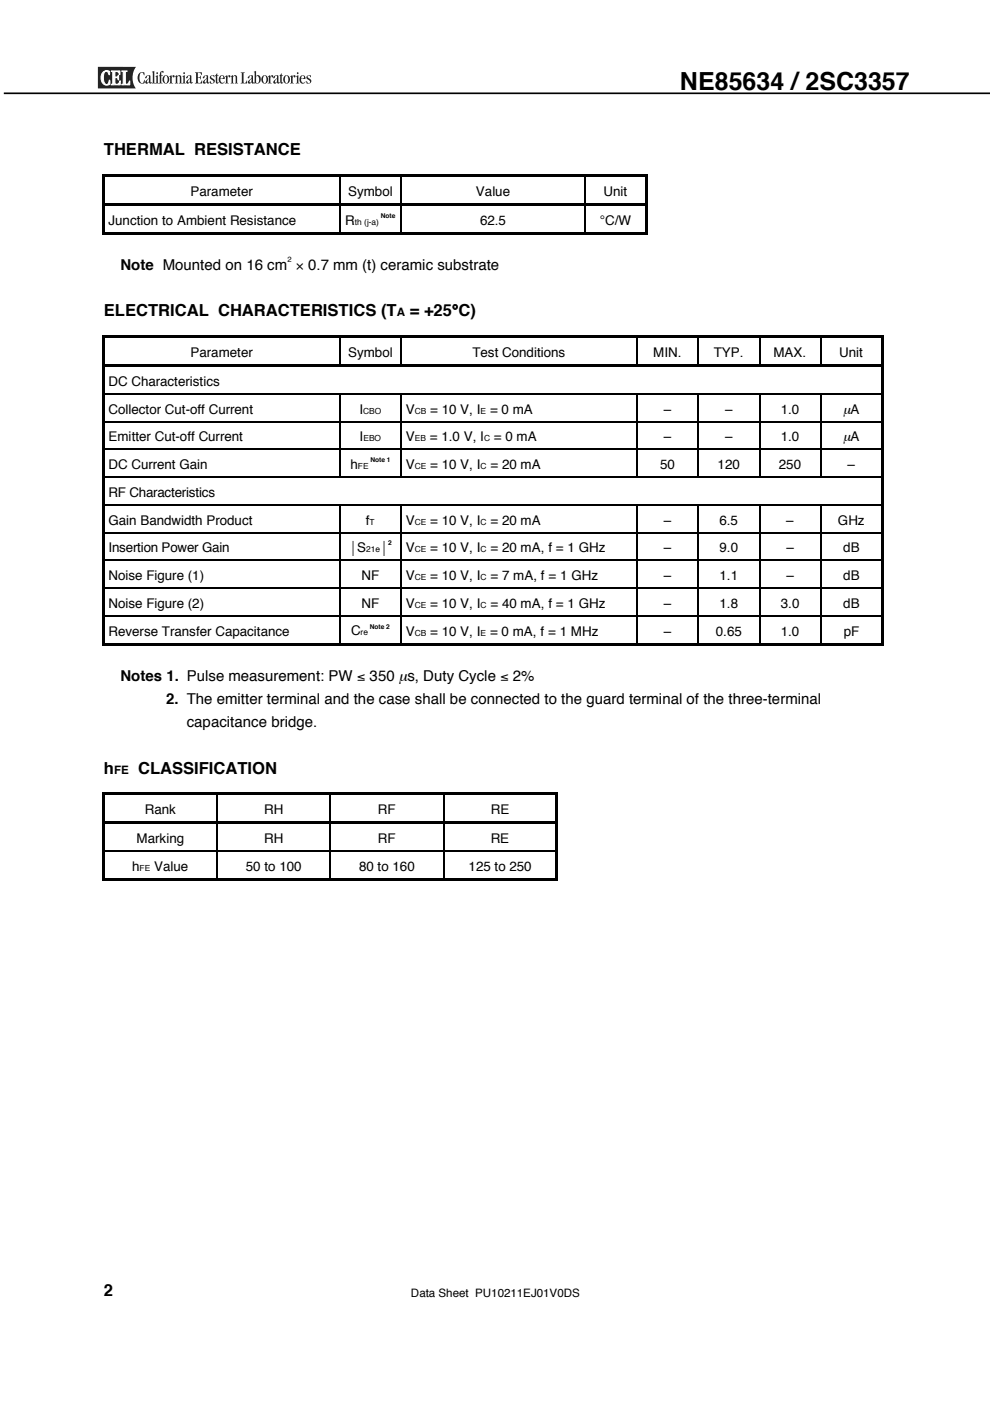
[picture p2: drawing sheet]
<svg xmlns="http://www.w3.org/2000/svg" width="210mm" height="297mm" viewBox="0 0 210 297" stroke-linecap="round" stroke-linejoin="round" font-family="sans-serif">
<!-- layer: Layer 1 -->
<path d="M.8 19.8h209.1" fill="none" stroke="#000" stroke-width=".35"/>
<g fill="#000">
<path d="M21.8 36.9h.5v.6h-.5zM21.8 36.9h.5v.5h-.5zM22.3 36.9h49.6v.5h-49.6zM71.9 37.4l.3 .1zM71.9 36.9h.5v.5h-.5zM72.4 36.9h12.5v.5h-12.5zM84.9 37.4l.2 .1zM84.9 36.9h.5v.5h-.5zM85.4 36.9h38.5v.5h-38.5zM123.9 37.4l.3 .1zM123.9 36.9h.5v.5h-.5zM124.4 36.9h12.4v.5h-12.4z"/>
<path d="M136.8 36.9h.5v.6h-.5zM136.8 36.9h.5v.5h-.5zM21.8 37.5h.5v5.6h-.5zM21.8 43.1h.5v.5h-.5zM21.8 43.6h.5v5.7h-.5zM21.8 49.3h.5v.5h-.5zM22.3 43.1h49.6v.5h-49.6zM22.3 49.3h49.6v.5h-49.6zM71.9 43.6h.3zM71.9 43.1h.5v.5h-.5zM71.9 49.3h.5v.5h-.5zM72.4 43.1h12.5v.5h-12.5z"/>
<path d="M72.4 49.3h12.5v.5h-12.5zM84.9 43.6h.2zM84.9 43.1h.5v.5h-.5zM84.9 49.3h.5v.5h-.5zM85.4 43.1h38.5v.5h-38.5zM85.4 49.3h38.5v.5h-38.5zM123.9 43.6h.3zM123.9 43.1h.5v.5h-.5zM123.9 49.3h.5v.5h-.5zM124.4 43.1h12.4v.5h-12.4zM124.4 49.3h12.4v.5h-12.4zM136.8 37.5h.5v5.6h-.5z"/>
<path d="M136.8 43.1h.5v.5h-.5zM136.8 43.6h.5v5.7h-.5zM136.8 49.3h.5v.5h-.5zM21.8 71h.5v.6h-.5zM21.8 71h.5v.5h-.5zM21.8 71.6h.5v5.6h-.5zM21.8 77.2h.5v.6h-.5zM22.3 71h49.6v.5h-49.6zM22.3 77.2h49.6v.5h-49.6zM71.9 71.5l.3 .1zM71.9 71h.5v.5h-.5zM71.9 77.2h.5v.5h-.5z"/>
<path d="M72.4 71h12.5v.5h-12.5zM72.4 77.2h12.5v.5h-12.5zM84.9 71.5l.2 .1zM84.9 71h.5v.5h-.5zM84.9 77.2h.5v.5h-.5zM85.4 71h49.5v.5h-49.5zM85.4 77.2h49.5v.5h-49.5zM134.9 71.5l.3 .1zM134.9 71h.5v.5h-.5zM134.9 77.2h.5v.5h-.5zM135.4 71h12.5v.5h-12.5zM135.4 77.2h12.5v.5h-12.5z"/>
<path d="M147.9 71.5l.3 .1zM147.9 71h.5v.5h-.5zM147.9 77.2h.5v.5h-.5zM148.4 71h12.5v.5h-12.5zM148.4 77.2h12.5v.5h-12.5zM160.9 71.5l.3 .1zM160.9 71h.5v.5h-.5zM160.9 77.2h.5v.5h-.5zM161.4 71h12.5v.5h-12.5zM161.4 77.2h12.5v.5h-12.5zM173.9 71.5l.3 .1zM173.9 71h.5v.5h-.5z"/>
<path d="M173.9 77.2h.5v.5h-.5zM174.4 71h12.4v.5h-12.4zM174.4 77.2h12.4v.5h-12.4zM186.8 71h.5v.6h-.5zM186.8 71h.5v.5h-.5zM186.8 71.6h.5v5.6h-.5zM186.8 77.2h.5v.6h-.5zM21.8 77.8h.5v5.6h-.5zM21.8 83.4h.5v.3h-.5zM21.8 83.7h.5v5.6h-.5zM21.8 89.3h.5v.2h-.5zM21.8 89.5h.5v5.7h-.5z"/>
<path d="M21.8 95.2h.5v.2h-.5zM71.9 83.4h.3v.3h-.3zM71.9 89.3h.3v.2h-.3zM71.9 95.2h.3v.2h-.3zM84.9 83.4h.2v.3h-.2zM84.9 89.3h.2v.2h-.2zM84.9 95.2h.2v.2h-.2zM134.9 83.4h.3v.3h-.3zM134.9 89.3h.3v.2h-.3zM134.9 95.2h.3v.2h-.3zM147.9 83.4h.3v.3h-.3zM147.9 89.3h.3v.2h-.3z"/>
<path d="M147.9 95.2h.3v.2h-.3zM160.9 83.4h.3v.3h-.3zM160.9 89.3h.3v.2h-.3zM160.9 95.2h.3v.2h-.3zM173.9 83.4h.3v.3h-.3zM173.9 89.3h.3v.2h-.3zM173.9 95.2h.3v.2h-.3zM186.8 77.8h.5v5.6h-.5zM186.8 83.4h.5v.3h-.5zM186.8 83.7h.5v5.6h-.5zM186.8 89.3h.5v.2h-.5zM186.8 89.5h.5v5.7h-.5z"/>
<path d="M186.8 95.2h.5v.2h-.5zM21.8 95.4h.5v5.6h-.5zM21.8 101h.5v.3h-.5zM21.8 101.3h.5v5.6h-.5zM21.8 106.9h.5v.3h-.5zM21.8 107.2h.5v5.6h-.5zM21.8 112.8h.5v.3h-.5zM21.8 113.1h.5v5.6h-.5zM21.8 118.7h.5v.3h-.5zM71.9 101h.3v.3h-.3zM71.9 106.9h.3v.3h-.3zM71.9 112.8h.3v.3h-.3z"/>
<path d="M71.9 118.7h.3v.3h-.3zM84.9 101h.2v.3h-.2zM84.9 106.9h.2v.3h-.2zM84.9 112.8h.2v.3h-.2zM84.9 118.7h.2v.3h-.2zM134.9 101h.3v.3h-.3zM134.9 106.9h.3v.3h-.3zM134.9 112.8h.3v.3h-.3zM134.9 118.7h.3v.3h-.3zM147.9 101h.3v.3h-.3zM147.9 106.9h.3v.3h-.3zM147.9 112.8h.3v.3h-.3z"/>
<path d="M147.9 118.7h.3v.3h-.3zM160.9 101h.3v.3h-.3zM160.9 106.9h.3v.3h-.3zM160.9 112.8h.3v.3h-.3zM160.9 118.7h.3v.3h-.3zM173.9 101h.3v.3h-.3zM173.9 106.9h.3v.3h-.3zM173.9 112.8h.3v.3h-.3zM173.9 118.7h.3v.3h-.3zM186.8 95.4h.5v5.6h-.5zM186.8 101h.5v.3h-.5zM186.8 101.3h.5v5.6h-.5z"/>
<path d="M186.8 106.9h.5v.3h-.5zM186.8 107.2h.5v5.6h-.5zM186.8 112.8h.5v.3h-.5zM186.8 113.1h.5v5.6h-.5zM186.8 118.7h.5v.3h-.5zM21.8 119h.5v5.6h-.5zM21.8 124.6h.5v.2h-.5zM21.8 124.8h.5v5.7h-.5zM21.8 130.5h.5v.2h-.5zM21.8 130.7h.5v5.7h-.5zM21.8 136.4h.5v.5h-.5zM22.3 136.4h49.6v.5h-49.6z"/>
<path d="M71.9 124.6h.3v.2h-.3zM71.9 130.5h.3v.2h-.3zM71.9 136.4h.5v.5h-.5zM72.4 136.4h12.5v.5h-12.5zM84.9 124.6h.2v.2h-.2zM84.9 130.5h.2v.2h-.2zM84.9 136.4h.5v.5h-.5zM85.4 136.4h49.5v.5h-49.5zM134.9 124.6h.3v.2h-.3zM134.9 130.5h.3v.2h-.3zM134.9 136.4h.5v.5h-.5zM135.4 136.4h12.5v.5h-12.5z"/>
<path d="M147.9 124.6h.3v.2h-.3zM147.9 130.5h.3v.2h-.3zM147.9 136.4h.5v.5h-.5zM148.4 136.4h12.5v.5h-12.5zM160.9 124.6h.3v.2h-.3zM160.9 130.5h.3v.2h-.3zM160.9 136.4h.5v.5h-.5zM161.4 136.4h12.5v.5h-12.5zM173.9 124.6h.3v.2h-.3zM173.9 130.5h.3v.2h-.3zM173.9 136.4h.5v.5h-.5zM174.4 136.4h12.4v.5h-12.4z"/>
<path d="M186.8 119h.5v5.6h-.5zM186.8 124.6h.5v.2h-.5zM186.8 124.8h.5v5.7h-.5zM186.8 130.5h.5v.2h-.5zM186.8 130.7h.5v5.7h-.5zM186.8 136.4h.5v.5h-.5zM21.8 168h.5v.6h-.5zM21.8 168h.5v.5h-.5zM21.8 168.6h.5v5.6h-.5zM21.8 174.2h.5v.6h-.5zM22.3 168h23.6v.5h-23.6zM22.3 174.2h23.6v.5h-23.6z"/>
<path d="M45.9 168.5l.3 .1zM45.9 168h.5v.5h-.5zM45.9 174.7l.3 .1zM45.9 174.2h.5v.5h-.5zM46.4 168h23.5v.5h-23.5zM46.4 174.2h23.5v.5h-23.5zM69.9 168.5l.3 .1zM69.9 168h.5v.5h-.5zM69.9 174.7l.3 .1zM69.9 174.2h.5v.5h-.5zM70.4 168h23.5v.5h-23.5zM70.4 174.2h23.5v.5h-23.5z"/>
<path d="M93.9 168.5l.3 .1zM93.9 168h.5v.5h-.5zM93.9 174.7l.3 .1zM93.9 174.2h.5v.5h-.5zM94.4 168h23.4v.5h-23.4zM94.4 174.2h23.4v.5h-23.4zM117.8 168h.5v.6h-.5zM117.8 168h.5v.5h-.5zM117.8 168.6h.5v5.6h-.5zM117.8 174.2h.5v.6h-.5zM21.8 174.8h.5v5.6h-.5zM21.8 180.4h.5v.2h-.5z"/>
<path d="M21.8 180.6h.5v5.7h-.5zM21.8 186.3h.5v.5h-.5zM22.3 186.3h23.6v.5h-23.6zM45.9 180.4h.3v.2h-.3zM45.9 186.3h.5v.5h-.5zM46.4 186.3h23.5v.5h-23.5zM69.9 180.4h.3v.2h-.3zM69.9 186.3h.5v.5h-.5zM70.4 186.3h23.5v.5h-23.5zM93.9 180.4h.3v.2h-.3zM93.9 186.3h.5v.5h-.5zM94.4 186.3h23.4v.5h-23.4z"/>
<path d="M117.8 174.8h.5v5.6h-.5zM117.8 180.4h.5v.2h-.5zM117.8 180.6h.5v5.7h-.5zM117.8 186.3h.5v.5h-.5z"/>
</g>
<g fill="none" stroke="#000" stroke-width=".25">
<path d="M72 37.5v5.6M85 37.5v5.6M124.1 37.5v5.6M72 43.6v5.7M85 43.6v5.7M124.1 43.6v5.7M72 71.6v5.6M85 71.6v5.6M135.1 71.6v5.6M148.1 71.6v5.6M161.1 71.6v5.6M174 71.6v5.6"/>
<path d="M22.3 83.5h49.6M22.3 89.4h49.6M22.3 95.3h49.6M72 83.7v5.6M72 89.5v5.7M72 95.4v5.6M72.2 83.5h12.7M72.2 89.4h12.7M72.2 95.3h12.7M85 83.7v5.6M85 89.5v5.7M85 95.4v5.6"/>
<path d="M85.1 83.5h49.8M85.1 89.4h49.8M85.1 95.3h49.8M135.1 83.7v5.6M135.1 89.5v5.7M135.1 95.4v5.6M135.2 83.5h12.7M135.2 89.4h12.7M135.2 95.3h12.7M148.1 83.7v5.6M148.1 89.5v5.7M148.1 95.4v5.6"/>
<path d="M148.2 83.5h12.7M148.2 89.4h12.7M148.2 95.3h12.7M161.1 83.7v5.6M161.1 89.5v5.7M161.1 95.4v5.6M161.2 83.5h12.7M161.2 89.4h12.7M161.2 95.3h12.7M174 83.7v5.6M174 89.5v5.7M174 95.4v5.6"/>
<path d="M174.2 83.5h12.6M174.2 89.4h12.6M174.2 95.3h12.6M22.3 101.2h49.6M22.3 107.1h49.6M22.3 112.9h49.6M22.3 118.8h49.6M72 107.2v5.6M72 113.1v5.6M72 119v5.6M72.2 101.2h12.7M72.2 107.1h12.7"/>
<path d="M72.2 112.9h12.7M72.2 118.8h12.7M85 107.2v5.6M85 113.1v5.6M85 119v5.6M85.1 101.2h49.8M85.1 107.1h49.8M85.1 112.9h49.8M85.1 118.8h49.8M135.1 107.2v5.6M135.1 113.1v5.6M135.1 119v5.6"/>
<path d="M135.2 101.2h12.7M135.2 107.1h12.7M135.2 112.9h12.7M135.2 118.8h12.7M148.1 107.2v5.6M148.1 113.1v5.6M148.1 119v5.6M148.2 101.2h12.7M148.2 107.1h12.7M148.2 112.9h12.7M148.2 118.8h12.7M161.1 107.2v5.6"/>
<path d="M161.1 113.1v5.6M161.1 119v5.6M161.2 101.2h12.7M161.2 107.1h12.7M161.2 112.9h12.7M161.2 118.8h12.7M174 107.2v5.6M174 113.1v5.6M174 119v5.6M174.2 101.2h12.6M174.2 107.1h12.6M174.2 112.9h12.6"/>
<path d="M174.2 118.8h12.6M22.3 124.7h49.6M22.3 130.6h49.6M72 124.8v5.7M72 130.7v5.7M72.2 124.7h12.7M72.2 130.6h12.7M85 124.8v5.7M85 130.7v5.7M85.1 124.7h49.8M85.1 130.6h49.8M135.1 124.8v5.7"/>
<path d="M135.1 130.7v5.7M135.2 124.7h12.7M135.2 130.6h12.7M148.1 124.8v5.7M148.1 130.7v5.7M148.2 124.7h12.7M148.2 130.6h12.7M161.1 124.8v5.7M161.1 130.7v5.7M161.2 124.7h12.7M161.2 130.6h12.7M174 124.8v5.7"/>
<path d="M174 130.7v5.7M174.2 124.7h12.6M174.2 130.6h12.6M46 168.6v5.6M46 174.8v5.6M70 168.6v5.6M70 174.8v5.6M94 168.6v5.6M94 174.8v5.6M22.3 180.5h23.6M46 180.6v5.7M46.2 180.5h23.7"/>
<path d="M70 180.6v5.7M70.2 180.5h23.7M94 180.6v5.7M94.2 180.5h23.6"/>
</g>
<g fill="#231f20">
<path d="M20.8 14.2h8a4 4 0 0 0 0 4.5h-8z"/>
<path d="M29.6 15.5l.2-.2h.7l.1 .1v.5l-.4-.5h-.3a1.89 1.89 0 0 0 0 2.2h.4l.3-.7 .1 .4a.7 .7 0 0 1-.7 .5 .7 .7 0 0 1-.7-.6 1.57 1.57 0 0 1 .3-1.7z"/>
<path d="M32.2 15.2l.5-.2v2.4l.3 .3h-.9l.3-.3v-2z"/>
<path d="M34 15.2l.4-.2 .3 .2-.1 .3-.3-.3-.1 .2v.6l.3 .1-.3 .1v1.2l.2 .3h-.7l.2-.3v-1.2l-.2-.1 .2-.1z"/>
<path d="M35.9 16.2l.4-.3 .1 .4 .2-.3h.4v.3l-.3 .1-.1-.2-.2 .2v1l.3 .3h-.9l.3-.3v-1z"/>
<path d="M37.1 16.2l.4-.3 .1 .3 .1-.1a.42 .42 0 0 1 .7 0v1.4l.2 .2h-.7l.2-.2v-1.1l-.2-.3-.3 .3v1l.2 .3h-.7l.2-.3v-1z"/>
<path d="M41.4 15.3l1.4 .1v.5l-.4-.4h-.5l.1 .8h.4l.2-.2v.7l-.3-.3h-.4l.2 1.1a.61 .61 0 0 0 .7-.6v.7h-1.5l.3-.3v-1.8z"/>
<path d="M44.6 16.2l.7-.3 .2 .1-.1 .4-.4-.4-.2 .1a.72 .72 0 0 0 .6 .8 .61 .61 0 0 1-.1 .7 .61 .61 0 0 1-.8 0l.1-.4 .3 .4 .4-.1a.72 .72 0 0 0-.7-.8l-.1-.3z"/>
<path d="M46 15.6l.1 .4 .2 .1h-.2v1.4l.3-.1a.36 .36 0 0 1-.5 .3l-.1-1.5-.2-.1z"/>
<path d="M47.7 16.2l.5-.3v.4l.2-.3h.4v.3l-.2 .1-.1-.2-.2 .2-.1 1 .3 .3h-.8l.2-.3v-1z"/>
<path d="M48.9 16.2l.5-.3v.3l.1-.1a.42 .42 0 0 1 .7 0l.1 1.4 .1 .2h-.6l.2-.2v-1.1l-.3-.3-.3 .3v1l.2 .3h-.7l.2-.3v-1z"/>
<path d="M51 15.3h.9l-.3 .3v1.8l.1 .1 .3 .1 .4-.6v.7h-1.4l.3-.3v-1.8z"/>
<path d="M56.8 16.2l.5-.3v.4l.2-.3h.4v.3l-.2 .1-.2-.2-.1 .2-.1 1 .3 .3h-.8l.2-.3v-1z"/>
<path d="M59.6 15.6l.1 .4 .3 .1h-.3l.1 1.4 .3-.1a.36 .36 0 0 1-.6 .3l-.1-1.5-.2-.1z"/>
<path d="M61.5 16.2l.5-.3v.4l.2-.3h.4v.3l-.2 .1-.1-.2-.2 .2-.1 1 .3 .3h-.8l.2-.3v-1z"/>
<path d="M65 16.2l.7-.3 .2 .1v.4l-.4-.4-.3 .1a.72 .72 0 0 0 .7 .8 .61 .61 0 0 1-.2 .7 .61 .61 0 0 1-.7 0v-.4l.3 .4 .4-.1a.72 .72 0 0 0-.6-.8l-.1-.3z"/>
<path d="M31.4 16.8l-.3 .5 .2 .2a.54 .54 0 0 0 .3-.7zM31 16.2l.5-.3 .4 .1v1.3l.1 .2 .2-.1-.3 .3-.3-.2-.5 .2-.3-.1a.85 .85 0 0 1 .7-.9v-.6h-.2l-.4 .5-.1-.1z"/>
<path d="M33.1 15.5a.2 .2 0 0 1 .4 0 .2 .2 0 0 1-.4 0zM33 16.1l.5-.2v1.5l.2 .3h-.8l.3-.3v-1.1z"/>
<path d="M35 16.1l-.2 1 .4 .6a1.08 1.08 0 0 0 0-1.7zM34.7 16.2a.82 .82 0 0 1 1.1 .1 .82 .82 0 0 1-.1 1.2 .82 .82 0 0 1-1.2-.1 .82 .82 0 0 1 .2-1.2z"/>
<path d="M38.8 15.5a.2 .2 0 0 1 .4 0 .2 .2 0 0 1-.4 0zM38.7 16.1l.5-.2v1.5l.2 .3h-.8l.3-.3v-1.1z"/>
<path d="M40.1 16.8l-.3 .5 .2 .2a.54 .54 0 0 0 .3-.7zM39.7 16.2l.5-.3 .3 .1 .1 1.3 .1 .2 .2-.1-.3 .3-.4-.2-.4 .2-.3-.1a.85 .85 0 0 1 .6-.9l.1-.6h-.2l-.4 .5-.1-.1z"/>
<path d="M43.6 16.8l-.2 .5 .1 .2a.54 .54 0 0 0 .3-.7zM43.2 16.2l.5-.3 .4 .1v1.3l.1 .2 .2-.1-.3 .3-.3-.2-.5 .2-.2-.1a.85 .85 0 0 1 .6-.9l.1-.6h-.3l-.4 .5-.1-.1z"/>
<path d="M46.7 16.4a.35 .35 0 0 0 .7 0 .35 .35 0 0 0-.7 0zM46.6 16.2a.56 .56 0 0 1 .7-.2 .56 .56 0 0 1 .2 .7h-.7a.5 .5 0 0 0 .1 .8 .5 .5 0 0 0 .7-.2h.1a.68 .68 0 0 1-.9 .4 .68 .68 0 0 1-.4-.8z"/>
<path d="M53.2 16.8l-.3 .5 .2 .2a.54 .54 0 0 0 .2-.7zM52.7 16.2l.6-.3 .3 .1v1.3l.2 .2 .1-.1-.3 .3-.3-.2-.4 .2-.3-.1a.85 .85 0 0 1 .6-.9l.1-.6h-.3l-.3 .5-.2-.1z"/>
<path d="M54.4 16.2l-.1 1.2 .2 .3a.92 .92 0 0 0 0-1.6zM53.8 15.2l.5-.2 .1 1.1a.48 .48 0 0 1 .7 .1 .96 .96 0 0 1 .1 1.2 .96 .96 0 0 1-1.1 .3l-.1 .1v-2.3z"/>
<path d="M56 16.1l-.2 1 .3 .6a1.08 1.08 0 0 0 0-1.7zM55.6 16.2a.82 .82 0 0 1 1.2 .1 .82 .82 0 0 1-.2 1.2 .82 .82 0 0 1-1.1-.1 .82 .82 0 0 1 .1-1.2z"/>
<path d="M58.6 16.8l-.3 .5 .2 .2a.54 .54 0 0 0 .2-.7zM58.1 16.2l.6-.3 .3 .1v1.3l.2 .2 .1-.1-.3 .3-.3-.2-.4 .2-.3-.1a.85 .85 0 0 1 .6-.9l.1-.6h-.3l-.3 .5-.2-.1z"/>
<path d="M60.6 16.1l-.2 1 .4 .6a1.08 1.08 0 0 0 0-1.7zM60.2 16.2a.82 .82 0 0 1 1.2 .1 .82 .82 0 0 1-.1 1.2 .82 .82 0 0 1-1.2-.1 .82 .82 0 0 1 .1-1.2z"/>
<path d="M62.9 15.5a.2 .2 0 0 1 .4 0 .2 .2 0 0 1-.4 0zM62.8 16.1l.5-.2v1.5l.2 .3h-.8l.3-.3v-1.1z"/>
<path d="M63.8 16.4a.35 .35 0 0 0 .7 0 .35 .35 0 0 0-.7 0zM63.7 16.2a.56 .56 0 0 1 .7-.2 .56 .56 0 0 1 .3 .7h-.8a.5 .5 0 0 0 .1 .8 .5 .5 0 0 0 .8-.2 .68 .68 0 0 1-.9 .4 .68 .68 0 0 1-.4-.8z"/>
</g>
<path d="M21.9 15.2l.7-.2a.53 .53 0 0 1 .6 .2 .53 .53 0 0 1 0 .6l-.3-.5a.42 .42 0 0 0-.7 0l-.3 1.2a1.27 1.27 0 0 0 .7 1.4 .82 .82 0 0 0 .6-.9 .64 .64 0 0 1 0 .7 .64 .64 0 0 1-.6 .4 1.66 1.66 0 0 1-.7-2.9z" fill="#fff"/>
<path d="M21.9 15.2l.7-.2a.53 .53 0 0 1 .6 .2 .53 .53 0 0 1 0 .6l-.3-.5a.42 .42 0 0 0-.7 0l-.3 1.2a1.27 1.27 0 0 0 .7 1.4 .82 .82 0 0 0 .6-.9 .64 .64 0 0 1 0 .7 .64 .64 0 0 1-.6 .4 1.66 1.66 0 0 1-.7-2.9z" fill="none" stroke="#fff" stroke-width=".21"/>
<path d="M23.6 15h1.8v.7l-.1 .1a.6 .6 0 0 0-.3-.6 .6 .6 0 0 0-.6 .1v1h.5l.3-.3-.1 .9-.2-.4h-.5v1.2a.65 .65 0 0 0 .7 .1 .65 .65 0 0 0 .4-.7v.9h-1.9l.3-.3v-2.4z" fill="#fff"/>
<path d="M23.6 15h1.8v.7l-.1 .1a.6 .6 0 0 0-.3-.6 .6 .6 0 0 0-.6 .1v1h.5l.3-.3-.1 .9-.2-.4h-.5v1.2a.65 .65 0 0 0 .7 .1 .65 .65 0 0 0 .4-.7v.9h-1.9l.3-.3v-2.4z" fill="none" stroke="#fff" stroke-width=".21"/>
<path d="M25.8 15h1.1l-.3 .3v2.3l.1 .2h.3l.5-.6v.8h-1.7l.3-.4v-2.3z" fill="#fff"/>
<path d="M25.8 15h1.1l-.3 .3v2.3l.1 .2h.3l.5-.6v.8h-1.7l.3-.4v-2.3z" fill="none" stroke="#fff" stroke-width=".21"/>
<text font-size="5.3" x="144.2" y="19">NE85634 / 2SC3357</text>
<g font-size="3.5">
<text x="22" y="32.9">THERMAL RESISTANCE</text>
<text x="22" y="67.1">ELECTRICAL CHARACTERISTICS (T</text>
<text x="86.9" y="67.1">= +25°C)</text>
<text x="22" y="164">h</text>
<text x="29.3" y="164">CLASSIFICATION</text>
<text x="22" y="274.8">2</text>
</g>
<g font-size="3.2">
<text x="25.5" y="57.2">Note Mounted on 16 cm × 0.7 mm (t) ceramic substrate</text>
<text x="25.5" y="144.3">Notes 1. Pulse measurement: PW ≤ 350 μs, Duty Cycle ≤ 2%</text>
<text x="35.2" y="149.3">2. The emitter terminal and the case shall be connected to the guard terminal of the three-terminal</text>
<text x="39.6" y="154.2">capacitance bridge.</text>
</g>
<g font-size="2.9">
<text x="178.8" y="87.7">μA</text>
<text x="178.8" y="93.6">μA</text>
</g>
<g font-size="2.8">
<text x="40.4" y="41.5">Parameter</text>
<text x="73.8" y="41.5">Symbol</text>
<text x="100.9" y="41.5">Value</text>
<text x="128" y="41.5">Unit</text>
<text x="23" y="47.7">Junction to Ambient Resistance</text>
<text x="73.2" y="47.6">R</text>
<text x="101.8" y="47.7">62.5</text>
<text x="127.2" y="47.7">°C/W</text>
<text x="40.4" y="75.6">Parameter</text>
<text x="73.8" y="75.6">Symbol</text>
<text x="100.2" y="75.6">Test Conditions</text>
<text x="138.5" y="75.6">MIN.</text>
<text x="151.3" y="75.6">TYP.</text>
<text x="164" y="75.6">MAX.</text>
<text x="177.9" y="75.6">Unit</text>
<text x="23" y="81.8">DC Characteristics</text>
<text x="23" y="87.7">Collector Cut-off Current</text>
<text x="76.2" y="87.7">I</text>
<text x="86" y="87.7">V</text>
<text x="91.2" y="87.7">= 10 V, I</text>
<text x="103.9" y="87.7">= 0 mA</text>
<text x="140.7" y="87.7">–</text>
<text x="153.7" y="87.7">–</text>
<text x="165.5" y="87.7">1.0</text>
<text x="23" y="93.6">Emitter Cut-off Current</text>
<text x="76.2" y="93.6">I</text>
<text x="86" y="93.6">V</text>
<text x="91.1" y="93.6">= 1.0 V, I</text>
<text x="104.7" y="93.6">= 0 mA</text>
<text x="140.7" y="93.6">–</text>
<text x="153.7" y="93.6">–</text>
<text x="165.5" y="93.6">1.0</text>
<text x="23" y="99.5">DC Current Gain</text>
<text x="74.3" y="99.4">h</text>
<text x="86" y="99.5">V</text>
<text x="91.2" y="99.5">= 10 V, I</text>
<text x="104" y="99.5">= 20 mA</text>
<text x="140" y="99.5">50</text>
<text x="152.2" y="99.5">120</text>
<text x="165.1" y="99.5">250</text>
<text x="179.7" y="99.5">–</text>
<text x="23" y="105.3">RF Characteristics</text>
<text x="23" y="111.2">Gain Bandwidth Product</text>
<text x="77.6" y="111.2">f</text>
<text x="86" y="111.2">V</text>
<text x="91.2" y="111.2">= 10 V, I</text>
<text x="104" y="111.2">= 20 mA</text>
<text x="140.7" y="111.2">–</text>
<text x="152.5" y="111.2">6.5</text>
<text x="166.7" y="111.2">–</text>
<text x="177.7" y="111.2">GHz</text>
<text x="23" y="117.1">Insertion Power Gain</text>
<text x="74.1" y="117.1">⏐S</text>
<text x="80.6" y="117.1">⏐</text>
<text x="86" y="117.1">V</text>
<text x="91.2" y="117.1">= 10 V, I</text>
<text x="104" y="117.1">= 20 mA, f = 1 GHz</text>
<text x="140.7" y="117.1">–</text>
<text x="152.6" y="117.1">9.0</text>
<text x="166.7" y="117.1">–</text>
<text x="178.8" y="117.1">dB</text>
<text x="23" y="123">Noise Figure (1)</text>
<text x="76.6" y="123">NF</text>
<text x="86" y="123">V</text>
<text x="91.2" y="123">= 10 V, I</text>
<text x="104" y="123">= 7 mA, f = 1 GHz</text>
<text x="140.7" y="123">–</text>
<text x="152.6" y="123">1.1</text>
<text x="166.7" y="123">–</text>
<text x="178.8" y="123">dB</text>
<text x="23" y="128.9">Noise Figure (2)</text>
<text x="76.6" y="128.9">NF</text>
<text x="86" y="128.9">V</text>
<text x="91.2" y="128.9">= 10 V, I</text>
<text x="104" y="128.9">= 40 mA, f = 1 GHz</text>
<text x="140.7" y="128.9">–</text>
<text x="152.6" y="128.9">1.8</text>
<text x="165.6" y="128.9">3.0</text>
<text x="178.8" y="128.9">dB</text>
<text x="23" y="134.8">Reverse Transfer Capacitance</text>
<text x="74.4" y="134.7">C</text>
<text x="86" y="134.8">V</text>
<text x="91.2" y="134.8">= 10 V, I</text>
<text x="103.9" y="134.8">= 0 mA, f = 1 MHz</text>
<text x="140.7" y="134.8">–</text>
<text x="151.8" y="134.8">0.65</text>
<text x="165.5" y="134.8">1.0</text>
<text x="178.9" y="134.8">pF</text>
<text x="30.7" y="172.6">Rank</text>
<text x="56" y="172.6">RH</text>
<text x="80.1" y="172.6">RF</text>
<text x="104.1" y="172.6">RE</text>
<text x="29" y="178.8">Marking</text>
<text x="56" y="178.8">RH</text>
<text x="80.1" y="178.8">RF</text>
<text x="104.1" y="178.8">RE</text>
<text x="28" y="184.7">h</text>
<text x="32.7" y="184.7">Value</text>
<text x="52.1" y="184.7">50 to 100</text>
<text x="76.1" y="184.7">80 to 160</text>
<text x="99.4" y="184.7">125 to 250</text>
</g>
<g font-size="2.5">
<text x="84.1" y="67.1">A</text>
<text x="24.2" y="164">FE</text>
<text x="87.1" y="275">Data Sheet PU10211EJ01V0DS</text>
</g>
<g font-size="1.8">
<text x="75.2" y="47.6">th (j-a)</text>
<text x="77" y="87.7">CBO</text>
<text x="87.9" y="87.7">CB</text>
<text x="101.9" y="87.7">E</text>
<text x="77.1" y="93.6">EBO</text>
<text x="87.9" y="93.6">EB</text>
<text x="102.6" y="93.6">C</text>
<text x="75.9" y="99.4">FE</text>
<text x="87.9" y="99.4">CE</text>
<text x="101.9" y="99.4">C</text>
<text x="78.4" y="111.2">T</text>
<text x="87.9" y="111.2">CE</text>
<text x="101.9" y="111.2">C</text>
<text x="77.7" y="117.1">21e</text>
<text x="87.9" y="117.1">CE</text>
<text x="101.9" y="117.1">C</text>
<text x="87.9" y="123">CE</text>
<text x="101.9" y="123">C</text>
<text x="87.9" y="128.9">CE</text>
<text x="101.9" y="128.9">C</text>
<text x="76.5" y="134.7">re</text>
<text x="87.9" y="134.8">CB</text>
<text x="101.9" y="134.8">E</text>
<text x="29.6" y="184.7">FE</text>
</g>
<text font-size="1.6" x="60.9" y="55.6">2</text>
<g font-size="1.4">
<text x="80.7" y="46.2">Note</text>
<text x="78.5" y="98">Note 1</text>
<text x="82.3" y="115.6">2</text>
<text x="78.4" y="133.3">Note 2</text>
</g>
</svg>
